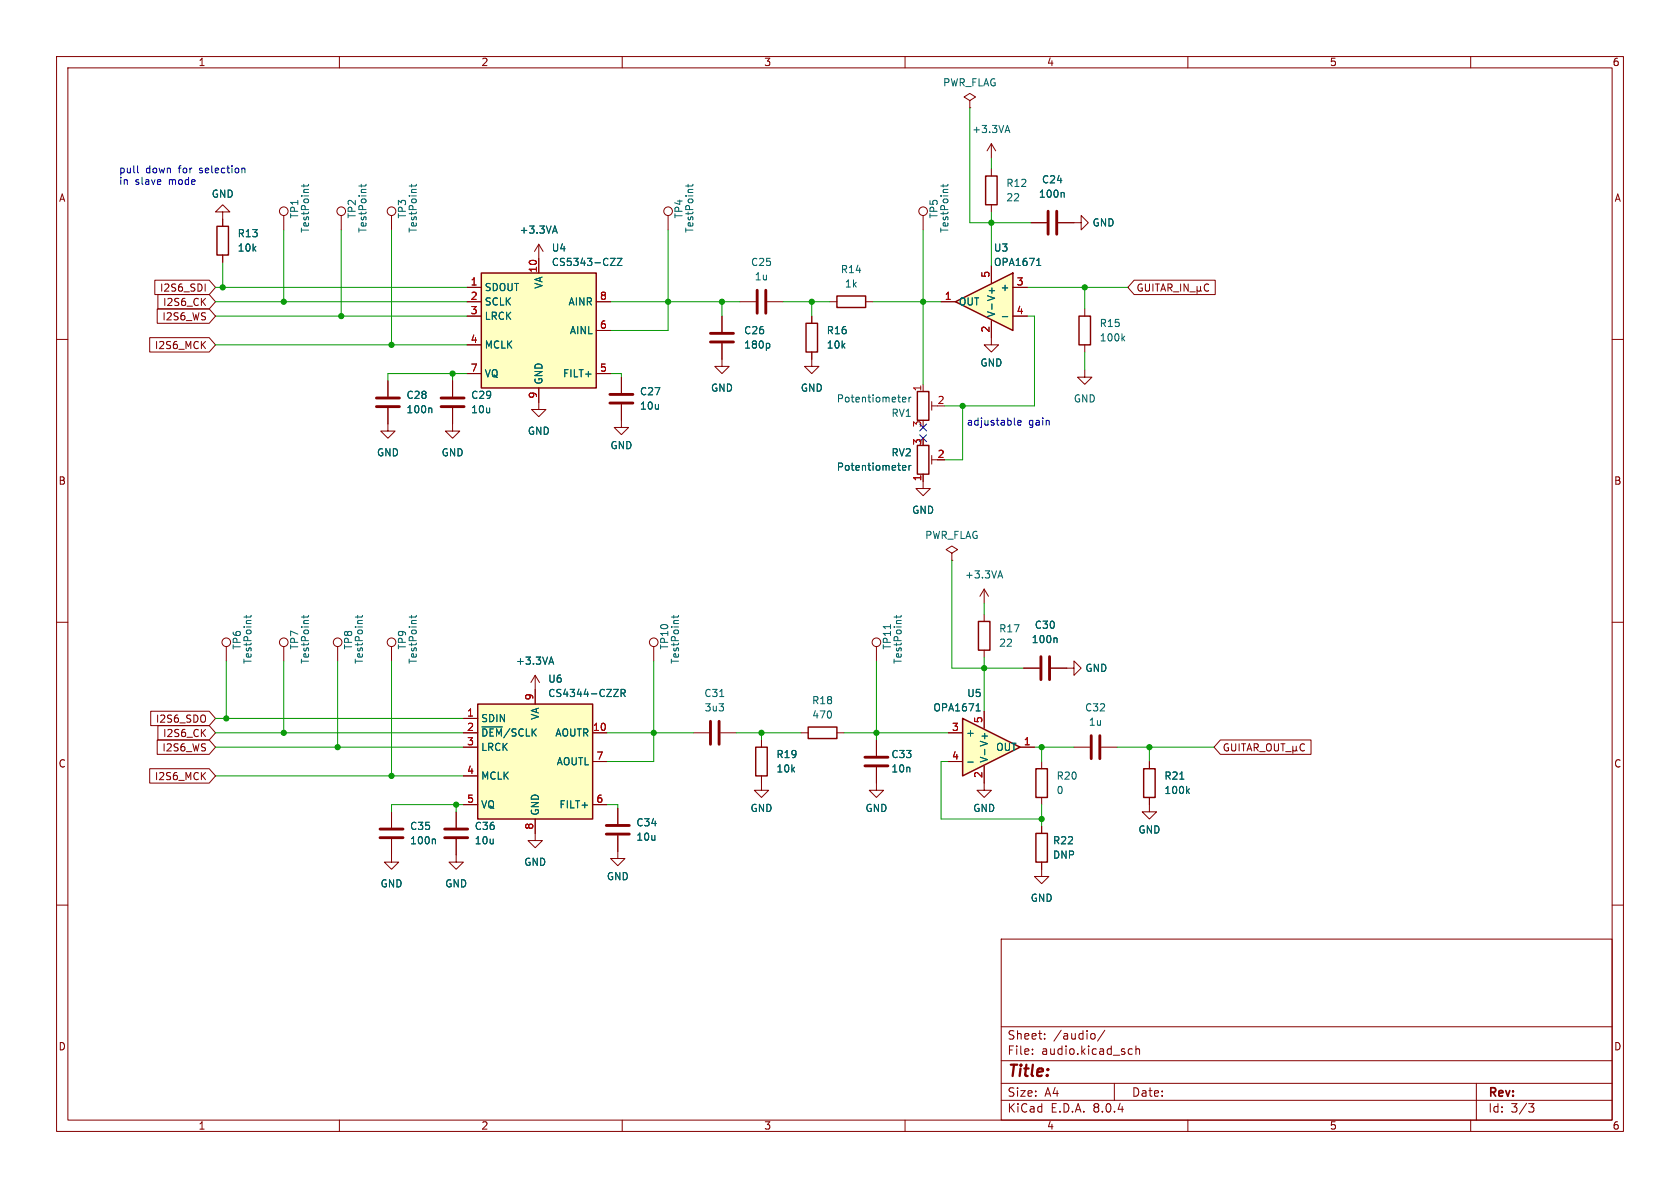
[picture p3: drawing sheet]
<svg xmlns="http://www.w3.org/2000/svg" width="297mm" height="210mm" viewBox="0 0 297 210" stroke-linecap="round" stroke-linejoin="round" font-family="sans-serif">
<g fill="none" stroke="#840000" stroke-width=".18">
<path d="M10 10h277v190h-277zM12 12h273v186h-273zM60 10v2M110 10v2M160 10v2M210 10v2M260 10v2M118.1 38.1v2.5M10 60h2M285 60h2M80 67.3v2.8M80 72.1v2.8"/>
<path d="M95.2 71.1v1.3h1.3l-1.3 1.3-1.2-1.3h1.2M127.6 63.5v1.3h1.3l-1.3 1.2-1.2-1.2h1.2M143.5 63.5v1.3h1.3l-1.3 1.2-1.3-1.2h1.3M10 110h2M181 118.1h2.8M185.8 118.1h4.1v-1.3l1.2 1.3-1.2 1.3v-1.3M285 110h2M189.9 132.1h2.8M194.7 132.1h2.8M203.2 134.6v1.3M10 160h2M69.2 151.1v1.3h1.3l-1.3 1.3-1.3-1.3h1.3"/>
<path d="M184.1 153.7v1.2h1.3l-1.3 1.3-1.2-1.3h1.2M203.2 141v1.2M285 160h2M177 166h108v32h-108zM60 198v2M110 198v2M160 198v2M177 194.5h108M177 191.5h108M177 187.5h108M177 181.5h108M182.5 186.3v.1"/>
<path d="M182.5 185.5v.1M184.7 183.6v.1M184.7 182.8v.1M193.1 182.7l.4 .1 .1 .2-.1 .6-.4 .1M195.3 182.1l-1.3 2M197 191.5v3M199.6 186.3h.6M199.6 185.5h.6M200.8 185.5l.2-.1 .4 .1 .1 .9M200.8 184.9v1.5M210 198v2M260 198v2"/>
<path d="M261 191.5v6.5M270.2 195.1h1l-.5 .6 .4 .1 .1 .5-.3 .3h-.4"/>
<circle cx="118.1" cy="37.3" r=".76"/>
</g>
<path d="M78 71.9h4M78 70.4h4M184 116.1v4M185.5 116.1v4M192.9 130v4.1M194.4 130v4.1" fill="none" stroke="#840000" stroke-width=".51"/>
<path d="M202.2 135.9h2v5.1h-2z" fill="none" stroke="#840000" stroke-width=".25"/>
<path d="M121.7 32.6v.5M122.5 32.6l-.2 .3h-1.1M186.7 112.8l.2 .1v.7M208.6 137.7h.7M209.9 139.8l.4 .5M210.3 139.4l-.5 .5" fill="none" stroke="#006464" stroke-width=".18"/>
<path d="M85.1 48.3h20.3v20.3h-20.3z" fill="#ffffc2"/>
<path d="M85.1 48.3h20.3v20.3h-20.3zM162.2 69.2h2v5.1h-2zM183.1 147.3h2.1v5.1h-2.1z" fill="none" stroke="#840000" stroke-width=".25"/>
<g fill="none" stroke="#840000" stroke-width=".18">
<path d="M82.5 50.8h2.6M82.5 53.3h2.6M82.5 55.9h2.6M95.2 43.2v5.1M95.2 43.2l-.7 1.3M95.2 43.2l.8 1.3M105.4 53.3h2.5M105.4 58.4h2.5M68.6 67.3v2.8M68.6 72.1v2.8M80 74.9v1.3h1.3l-1.3 1.3-1.3-1.3h1.3M82.5 61h2.6"/>
<path d="M82.5 66h2.6M95.2 68.6v2.5M105.4 66h2.5M163.2 67.9v1.3M164.7 71v1.5M164.7 71.8h1M94.6 119.4l-.7 1.3M94.6 119.4v2.5M94.6 119.4l.8 1.3M69.2 143.5v2.8M69.2 148.3v2.8M80.6 148.3v4.1h1.3l-1.3 1.3-1.2-1.3h1.2"/>
<path d="M80.6 143.5v2.8M94.6 147.3v1.3h1.3l-1.3 1.3-1.3-1.3h1.3M109.2 150.5v1.3h1.3l-1.3 1.2-1.3-1.2h1.3M184.1 146.1v1.2M184.1 152.4v1.3M203.2 142.2v1.3h1.3l-1.3 1.3-1.3-1.3h1.3"/>
</g>
<path d="M98.1 39.9l.4 1.3M97.8 40.9h.6M107.9 45.7h.8l-.8 1.2h.8M109.1 45.7h.9l-.9 1.2h.9M76.2 72.1l.1 .2v.7M159.5 70.6l.7-.1-.1-.2-.4-.1-.2 .2 .1 .6h.5M160.7 70.2v.9M161.1 70.2l-.4 .3M97.2 117.1h.6M97.5 116.1l.4 1.3M76.8 148.3l.2 .2v.7" fill="none" stroke="#006464" stroke-width=".18"/>
<path d="M66.5 71.9h4.1M66.5 70.4h4.1M67.2 148.1h4M67.2 146.6h4M78.6 148.1h4.1M78.6 146.6h4.1" fill="none" stroke="#840000" stroke-width=".51"/>
<path d="M84.5 124.5h20.3v20.3h-20.3z" fill="#ffffc2"/>
<path d="M38.4 40h2v5.1h-2zM148 52.3h5v2.1h-5zM84.5 124.5h20.3v20.3h-20.3z" fill="none" stroke="#840000" stroke-width=".25"/>
<g fill="none" stroke="#840000" stroke-width=".18">
<path d="M39.4 37.5h1.2l-1.2-1.3-1.3 1.3h1.3v2.5M39.4 45.1v1.3M127.6 55.9v2.8M146.7 53.3h1.3M153 53.3h1.3M68.6 74.9v1.3h1.2l-1.2 1.3-1.3-1.3h1.3M127.6 60.7v2.8M59.7 114.3v2.5M69.2 114.3v2.5M81.9 127h2.6M81.9 129.5h2.6M81.9 132.1h2.6"/>
<path d="M81.9 137.2h2.6M94.6 121.9v2.6M104.8 129.5h2.5M104.8 134.6h2.5M81.9 142.2h2.6M94.6 144.8v2.5M104.8 142.2h2.5"/>
<circle cx="59.7" cy="113.5" r=".76"/>
<circle cx="69.2" cy="113.5" r=".76"/>
</g>
<path d="M135.8 60.7l.3 .2v.4l-.3 .2M63.2 108.8v.5M64.1 108.8l-.2 .3h-1.1M72.8 108.8v.5M73.6 108.8l-.2 .3h-1.1M85.2 128.5h3.6M108.5 121.9h.8l-.8 1.2h.8M109.8 122.5h.6l.1-.2v-.3l-.7-.1v1.2M110.1 122.5l.4 .6" fill="none" stroke="#006464" stroke-width=".18"/>
<path d="M125.6 58.9h4.1M125.6 60.5h4.1" fill="none" stroke="#840000" stroke-width=".51"/>
<path d="M170.2 127l10.1 5.1-10.1 5.1z" fill="#ffffc2"/>
<path d="M174.2 31.1h2.1v5.1h-2.1zM142.5 57.2h2v5h-2zM162.2 78.7h2v5.1h-2zM173 109.9h2v5h-2zM170.2 127l10.1 5.1-10.1 5.1zM183.1 135.9h2.1v5.1h-2.1z" fill="none" stroke="#840000" stroke-width=".25"/>
<g fill="none" stroke="#840000" stroke-width=".18">
<path d="M60.3 38.1v2.5M175.3 29.8v1.3M175.3 36.2v1.3M182.2 39.4h2.8M187.1 39.4h4v-1.3l1.3 1.3-1.3 1.2v-1.2M130.8 53.3h2.8M135.6 53.3h2.8M143.5 55.9v1.3M143.5 62.2v1.3M163.2 83.8v1.3M164.7 80.5v1.5M164.7 81.3h1"/>
<path d="M40 114.3v2.5M50.2 114.3v2.5M115.6 114.3v2.5M154.9 114.3v2.5M174 108.6v1.3M174 114.9v1.3M167.6 129.5h2.6M167.6 134.6h2.6M174 125.7v3M174 135.4v3M180.3 132.1h2.6M184.1 134.6v1.3"/>
<path d="M109.2 142.9v2.8M109.2 147.7v2.8M184.1 141v1.2"/>
<circle cx="60.3" cy="37.3" r=".76"/>
<circle cx="40" cy="113.5" r=".76"/>
<circle cx="50.2" cy="113.5" r=".76"/>
<circle cx="115.6" cy="113.5" r=".76"/>
<circle cx="154.9" cy="113.5" r=".76"/>
</g>
<g fill="none" stroke="#006464" stroke-width=".18">
<path d="M63.9 32.6v.5M64.7 32.6l-.2 .3h-1.1M188 34l.1 .2v.7M159.5 82.7l.7-.1-.1-.3h-.4l-.2 .2 .1 .6h.5M160.7 82.3v.8M161.1 82.3l-.4 .2M43.5 108.8v.5M44.4 108.8l-.2 .3h-1.1M53.7 108.8v.5M54.6 108.8l-.2 .3h-1.1M119.1 108.8v.5M120 108.8l-.2 .3h-1.1"/>
<path d="M157.4 110.4v.7M158.5 108.8v.5M159.3 108.8l-.2 .3h-1M171.1 134.7h1M172.6 125.7h.7M172.8 124.6l.1-.2v1.3"/>
</g>
<path d="M185.3 37.3v4.1M186.8 37.3v4.1M133.9 51.3v4.1M135.4 51.3v4.1M107.2 147.4h4.1M107.2 145.9h4.1" fill="none" stroke="#840000" stroke-width=".51"/>
<path d="M168.9 53.3l10.2-5v10.1z" fill="#ffffc2"/>
<path d="M168.9 53.3l10.2-5v10.1zM190.8 55.9h2v5.1h-2zM133.6 132.1h2v5.1h-2zM142.9 128.5h5.1v2.1h-5.1z" fill="none" stroke="#840000" stroke-width=".25"/>
<g fill="none" stroke="#840000" stroke-width=".18">
<path d="M171.4 17.8l1.1-.7-1.1-.6-1 .6 1 .7v1.3M171.4 19.1h.1M39.4 38.7v1.3M50.2 38.1v2.5M69.2 38.1v2.5M163.2 38.1v2.5M175.3 25.4v2.5M175.3 25.4l-.8 1.3M175.3 25.4l.7 1.3M182.2 39.4h2.8M187.1 39.4h2.8M26.5 59.7h10.5l1.1 1.3-1.1 1.2h-10.5z"/>
<path d="M27.4 49.5h9.6l1.1 1.3-1.1 1.3h-9.6zM27.8 54.6h9.2l1.1 1.3-1.1 1.3h-9.2zM27.9 52.1h9.1l1.1 1.2-1.1 1.3h-9.1zM36.3 50.2v1.3M39.4 45.1v1.3M82.5 53.3h2.6M82.5 50.8h2.6M82.5 55.9h2.6M95.2 45.7v2.6M105.4 53.3h2.5M105.4 58.4h2.5M127.6 55.9v2.8"/>
<path d="M143.5 55.9v1.3M166.4 53.3h2.5M175.3 56.7v4.3h1.2l-1.2 1.2-1.3-1.2h1.3M175.3 47v3M179.1 50.8h2.5M179.1 55.9h2.5M191.8 54.6v1.3M200.5 49.5h14.3v2.6h-14.3l-1.1-1.3zM201.9 50.3a.59 .59 0 0 0-.7 .5 .59 .59 0 0 0 .7 .6v-.5h-.2M202.5 50.2v1l.2 .3h.3l.2-.3v-1M203.8 50.2v1.3M204.2 50.2h.8"/>
<path d="M204.6 50.2v1.3M205.2 51.5l.4-1.3 .5 1.3M205.3 51.1h.6M206.5 50.9l.6-.1 .1-.2-.1-.3-.6-.1v1.3M206.8 50.9l.4 .6M207.5 51.6h.9M208.7 50.2v1.3M210.1 50.2v1.3l-.8-1.3v1.3M210.4 51.6h.9M211.6 51.3l.2 .2h.2l.2-.2M211.6 50.6v1.3M212.2 51.3l.2 .2"/>
<path d="M212.2 50.6v.7M213.7 50.3a.6 .6 0 0 0-.9 .4 .6 .6 0 0 0 .6 .8l.3-.2M68.6 67.3v2.8M68.6 72.1v2.8M80 67.3v2.8M80 72.1v2.8M82.5 61h2.6M82.5 66h2.6M95.2 68.6v2.5M105.4 66h2.5M109.9 71.5v4.1h1.2l-1.2 1.2-1.3-1.2h1.3M109.9 66.7v2.8"/>
<path d="M127.6 60.7v2.8M143.5 62.2v1.3M191.8 65.4v1.3h1.2l-1.2 1.2-1.3-1.2h1.3M191.8 61v1.2M163.2 83.8v2.6h1.3l-1.3 1.2-1.3-1.2h1.3M168.3 97.8l1-.6-1-.7-1 .7 1 .6v1.3M168.3 99.1h.1M174 104.1l-.8 1.3M174 104.1v2.6M174 104.1l.8 1.3M181 118.1h2.8M185.8 118.1h2.8"/>
<path d="M26.5 135.9h10.5l1.1 1.3-1.1 1.2h-10.5zM26.6 125.7h10.4l1.1 1.3-1.1 1.3h-10.4zM27.8 130.8h9.2l1.1 1.3-1.1 1.3h-9.2zM27.9 128.3h9.1l1.1 1.2-1.1 1.3h-9.1zM81.9 129.5h2.6M81.9 127h2.6M81.9 132.1h2.6M81.9 137.2h2.6M94.6 121.9v2.6M104.8 129.5h2.5M104.8 134.6h2.5M122.6 129.5h2.7"/>
<path d="M127.4 129.5h2.8M134.6 137.2v2.5h-1.3l1.3 1.3 1.3-1.3h-1.3M134.6 130.8v1.3M141.6 129.5h1.3M148 129.5h1.2M154.9 135.6v4.1h-1.2l1.2 1.3 1.3-1.3h-1.3M154.9 130.8v2.8M167.6 129.5h2.6M167.6 134.6h2.6M174 135.4v4.3h1.3l-1.3 1.3-1.3-1.3h1.3M174 125.7v3M180.3 132.1h2.6"/>
<path d="M203.2 134.6v1.3M215.7 130.8h16.1v2.6h-16.1l-1.1-1.3zM217.1 131.5a.59 .59 0 0 0-.7 .6 .59 .59 0 0 0 .7 .6l.1-.5h-.3M217.7 131.5v1l.3 .3h.2l.3-.3v-1M219.1 131.5v1.3M219.5 131.5h.7M219.8 131.5v1.3M220.5 132.8l.4-1.3 .4 1.3M220.6 132.4h.6M221.7 132.1h.6l.1-.2v-.3l-.7-.1v1.3M222 132.1l.4 .7M222.7 132.9h1"/>
<path d="M224.1 131.5h.1a.43 .43 0 0 1 .5 .4v.4a.42 .42 0 0 1-.4 .5 .42 .42 0 0 1-.4-.5v-.4zM225.3 131.5v1l.2 .3h.3l.2-.3v-1M226.4 131.5h.8M226.8 131.5v1.3M227.3 132.9h1M228.6 132.6l.1 .2h.3l.2-.2M228.6 131.9v1.3M229.2 132.6l.1 .2M229.2 131.9v.7M230.6 131.6a.6 .6 0 0 0-.8 .4 .6 .6 0 0 0 .6 .8l.2-.2M69.2 143.5v2.8M69.2 148.3v2.8"/>
<path d="M80.6 143.5v2.8M80.6 148.3v2.8M81.9 142.2h2.6M94.6 144.8v2.5M104.8 142.2h2.5M109.2 142.9v2.8M109.2 147.7v2.8M184.1 146.1v1.2M184.1 152.4v1.3M203.2 141v1.2"/>
<circle cx="50.2" cy="37.3" r=".76"/>
<circle cx="69.2" cy="37.3" r=".76"/>
<circle cx="163.2" cy="37.3" r=".76"/>
</g>
<g fill="none" stroke="#006464" stroke-width=".18">
<path d="M53.7 32.6v.5M54.6 32.6l-.2 .3h-1.1M72.8 32.6v.5M73.6 32.6l-.2 .3h-1.1M98.1 39.9l.4 1.3M166.7 32.6v.5M167.6 32.6l-.2 .3h-1.1M177.8 23.1h.6M178.1 22.2l.4 1.2M188 34l.1 .2v.7M97.8 40.9h.6M107.9 45.7h.8l-.8 1.2h.8"/>
<path d="M109.1 45.7h.9l-.9 1.2h.9M177.2 56h1M183.3 46.9h.7M183.5 45.8l.1-.1v1.2M198.5 59.8l.3 .5M198.8 59.4l-.4 .5M76.2 72.1l.1 .2v.7M135.8 60.7l.3 .2v.4l-.3 .2M159.5 82.7l.7-.1-.1-.3h-.4l-.2 .2 .1 .6h.5M160.7 82.3v.8M161.1 82.3l-.4 .2M97.2 117.1h.6"/>
<path d="M97.5 116.1l.4 1.3M176.5 101.8h.6M176.8 100.9l.5 1.3M186.7 112.8l.2 .1v.7M85.2 128.5h3.6M108.5 121.9h.8l-.8 1.2h.8M109.8 122.5h.6l.1-.2v-.3l-.7-.1v1.2M110.1 122.5l.4 .6M127.2 123.1h.8M171.1 134.7h1M172.6 125.7h.7M172.8 124.6l.1-.2v1.3"/>
<path d="M208.6 137.7h.7M209.9 139.8l.4 .5M210.3 139.4l-.5 .5M76.8 148.3l.2 .2v.7"/>
</g>
<path d="M107.8 71.2h4.1M107.8 69.7h4.1M125.6 127.5v4.1M127.1 127.5v4.1M152.9 135.4h4.1M152.9 133.9h4.1" fill="none" stroke="#840000" stroke-width=".51"/>
<path d="M24.3 29.3v1.1l.2 .2M42.9 29.7l.4 .2v.7M179.4 75.1l.1 .1M179.9 74.7l.6-.1v-.2l-.4-.1-.2 .2 .1 .6h.5" fill="none" stroke="#0000c2" stroke-width=".18"/>
<g fill="none" stroke="#009600" stroke-width=".18">
<path d="M171.4 19.1v20.3h10.8M175.3 27.9v1.9M175.3 37.5v9.5M38.1 50.8h44.4M38.1 55.9h44.4M38.1 53.3h44.4M39.4 46.4v4.4M50.2 40.6v12.7M60.3 40.6v15.3M69.2 40.6v20.4M107.9 53.3h22.9M118.1 40.6v17.8h-10.2"/>
<path d="M127.6 53.3v2.6M138.4 53.3h8.3M143.5 53.3v2.6M154.3 53.3h12.1M163.2 40.6v27.3M181.6 50.8h17.8M181.6 55.9h1.3v15.9h-15.9M191.8 50.8v3.8M38.1 61h44.4M80 66v1.3M82.5 66h-13.9v1.3M107.9 66h2v.7"/>
<path d="M170.2 71.8v9.5h-3.2M191.8 62.2v3.2M168.3 99.1v19h12.7M40 116.8v10.2M50.2 116.8v12.7M59.7 116.8v15.3M69.2 116.8v20.4M115.6 116.8v17.8h-8.3M154.9 116.8v14M174 106.7v1.9M174 116.2v9.5M38.1 132.1h43.8"/>
<path d="M38.1 129.5h43.8M38.1 137.2h43.8M38.1 127h43.8M107.3 129.5h15.3M130.2 129.5h11.4M134.6 129.5v1.3M149.2 129.5h18.4M167.6 134.6h-1.2v10.2h17.7M182.9 132.1h7M184.1 132.1v2.5M197.5 132.1h17.1M203.2 132.1v2.5"/>
<path d="M80.6 142.2v1.3M81.9 142.2h-12.7v1.3M107.3 142.2h1.9v.7M184.1 142.2v3.9"/>
</g>
<path d="M162.6 75l1.2 1.2M162.6 76.9l1.2 1.2M163.8 75l-1.2 1.2M163.8 76.9l-1.2 1.2" fill="none" stroke="#000084" stroke-width=".18"/>
<g fill="#009600" stroke="#009600" stroke-width=".18">
<circle cx="154.9" cy="129.5" r=".46"/>
<circle cx="115.6" cy="129.5" r=".46"/>
<circle cx="134.6" cy="129.5" r=".46"/>
<circle cx="143.5" cy="53.3" r=".46"/>
<circle cx="127.6" cy="53.3" r=".46"/>
<circle cx="118.1" cy="53.3" r=".46"/>
<circle cx="60.3" cy="55.9" r=".46"/>
<circle cx="69.2" cy="61" r=".46"/>
<circle cx="69.2" cy="137.2" r=".46"/>
<circle cx="80.6" cy="142.2" r=".46"/>
<circle cx="59.7" cy="132.1" r=".46"/>
<circle cx="50.2" cy="129.5" r=".46"/>
<circle cx="40" cy="127" r=".46"/>
<circle cx="170.2" cy="71.8" r=".46"/>
<circle cx="163.2" cy="53.3" r=".46"/>
<circle cx="80" cy="66" r=".46"/>
<circle cx="50.2" cy="53.3" r=".46"/>
<circle cx="39.4" cy="50.8" r=".46"/>
<circle cx="174" cy="118.1" r=".46"/>
<circle cx="203.2" cy="132.1" r=".46"/>
<circle cx="184.1" cy="132.1" r=".46"/>
<circle cx="184.1" cy="144.8" r=".46"/>
<circle cx="175.3" cy="39.4" r=".46"/>
<circle cx="191.8" cy="50.8" r=".46"/>
</g>
<text font-size="2.8" fill="#840000" x="178" y="190.9">Title:</text>
<g font-size="2.1" fill="#840000">
<text x="178" y="184">Sheet:</text>
<text x="186.2" y="184">/audio/</text>
<text x="178" y="186.7">File:</text>
<text x="184.1" y="186.7">audio.kicad_sch</text>
<text x="178" y="196.9">KiCad</text>
<text x="178" y="194.1">Size:</text>
<text x="184.7" y="194.1">A4</text>
<text x="185.7" y="196.9">E.D.A.</text>
<text x="193.3" y="196.9">8.0.4</text>
<text x="200" y="194.1">Date:</text>
<text x="263" y="194.3">Rev:</text>
<text x="263" y="196.9">Id:</text>
<text x="267.1" y="196.9">3/3</text>
</g>
<g font-size="1.8" fill="#840000">
<text x="35" y="11.9">1</text>
<text x="85" y="11.9">2</text>
<text x="135" y="11.9">3</text>
<text x="185" y="11.9">4</text>
<text x="235" y="11.9">5</text>
<text x="285" y="11.9">6</text>
<text x="10.3" y="35.9">A</text>
<text x="285.3" y="35.9">A</text>
<text x="28.2" y="51.8">I2S6_SDI</text>
<text x="28.6" y="56.8">I2S6_WS</text>
<text x="28.7" y="54.3">I2S6_CK</text>
<text x="27.3" y="61.9">I2S6_MCK</text>
<text x="10.3" y="85.9">B</text>
<text x="285.3" y="85.9">B</text>
<text x="27.5" y="128">I2S6_SDO</text>
<text x="28.7" y="130.5">I2S6_CK</text>
<text x="10.3" y="135.9">C</text>
<text x="28.6" y="133">I2S6_WS</text>
<text x="285.3" y="135.9">C</text>
<text x="27.3" y="138.1">I2S6_MCK</text>
<text x="10.3" y="185.9">D</text>
<text x="285.3" y="185.9">D</text>
<text x="35" y="199.9">1</text>
<text x="85" y="199.9">2</text>
<text x="135" y="199.9">3</text>
<text x="185" y="199.9">4</text>
<text x="235" y="199.9">5</text>
<text x="285" y="199.9">6</text>
</g>
<g font-size="1.8" fill="#006464">
<text x="166.6" y="15.5">PWR_FLAG</text>
<text x="171.8" y="23.7">+3.3VA</text>
<text x="37.3" y="35.2">GND</text>
<text x="177.8" y="33.2">R12</text>
<text x="177.8" y="35.8">22</text>
<text x="183.6" y="35.2">100n</text>
<text x="184.1" y="32.6">C24</text>
<text x="52.9" y="38.7" transform="rotate(-90 52.9 38.7)">TP1</text>
<text x="54.8" y="41.3" transform="rotate(-90 54.8 41.3)">TestPoint</text>
<text x="63.1" y="38.7" transform="rotate(-90 63.1 38.7)">TP2</text>
<text x="65" y="41.3" transform="rotate(-90 65 41.3)">TestPoint</text>
<text x="72" y="38.7" transform="rotate(-90 72 38.7)">TP3</text>
<text x="73.9" y="41.3" transform="rotate(-90 73.9 41.3)">TestPoint</text>
<text x="91.8" y="41.5">+3.3VA</text>
<text x="120.9" y="38.7" transform="rotate(-90 120.9 38.7)">TP4</text>
<text x="122.8" y="41.3" transform="rotate(-90 122.8 41.3)">TestPoint</text>
<text x="166" y="38.7" transform="rotate(-90 166 38.7)">TP5</text>
<text x="167.9" y="41.3" transform="rotate(-90 167.9 41.3)">TestPoint</text>
<text x="193" y="40.2">GND</text>
<text x="41.9" y="44.7">10k</text>
<text x="41.9" y="42.1">R13</text>
<text x="97.5" y="44.7">U4</text>
<text x="97.5" y="47.2">CS5343-CZZ</text>
<text x="132.7" y="47.2">C25</text>
<text x="175.6" y="47.2">OPA1671</text>
<text x="175.6" y="44.7">U3</text>
<text x="85.6" y="51.7">SDOUT</text>
<text x="96.1" y="51.1" transform="rotate(-90 96.1 51.1)">VA</text>
<text x="133.3" y="49.8">1u</text>
<text x="148.5" y="48.5">R14</text>
<text x="149.3" y="51">1k</text>
<text x="176.8" y="51.7">+</text>
<text x="85.6" y="54.2">SCLK</text>
<text x="85.6" y="56.7">LRCK</text>
<text x="100.4" y="54.2">AINR</text>
<text x="100.6" y="59.3">AINL</text>
<text x="131.5" y="59.3">C26</text>
<text x="146.1" y="59.3">R16</text>
<text x="169.4" y="54.2">OUT</text>
<text x="176.1" y="56.2" transform="rotate(-90 176.1 56.2)">V- V+</text>
<text x="194.3" y="58">R15</text>
<text x="85.6" y="61.8">MCLK</text>
<text x="131.5" y="61.8">180p</text>
<text x="146.1" y="61.8">10k</text>
<text x="173.2" y="65">GND</text>
<text x="194.3" y="60.6">100k</text>
<text x="71.8" y="70.7">C28</text>
<text x="83.2" y="70.7">C29</text>
<text x="85.6" y="66.9">VQ</text>
<text x="96.1" y="68.1" transform="rotate(-90 96.1 68.1)">GND</text>
<text x="99.4" y="66.9">FILT+</text>
<text x="113" y="70.1">C27</text>
<text x="125.6" y="69.4">GND</text>
<text x="141.5" y="69.4">GND</text>
<text x="147.8" y="71.3">Potentiometer</text>
<text x="189.7" y="71.3">GND</text>
<text x="71.8" y="73.3">100n</text>
<text x="83.2" y="73.3">10u</text>
<text x="93.2" y="77.1">GND</text>
<text x="113" y="72.6">10u</text>
<text x="157.5" y="73.9">RV1</text>
<text x="66.5" y="80.9">GND</text>
<text x="78" y="80.9">GND</text>
<text x="107.8" y="79.6">GND</text>
<text x="147.8" y="83.4">Potentiometer</text>
<text x="157.5" y="80.9">RV2</text>
<text x="161.2" y="91">GND</text>
<text x="163.5" y="95.5">PWR_FLAG</text>
<text x="170.5" y="102.5">+3.3VA</text>
<text x="176.5" y="112">R17</text>
<text x="182.3" y="113.9">100n</text>
<text x="182.8" y="111.4">C30</text>
<text x="42.8" y="114.9" transform="rotate(-90 42.8 114.9)">TP6</text>
<text x="44.7" y="117.5" transform="rotate(-90 44.7 117.5)">TestPoint</text>
<text x="52.9" y="114.9" transform="rotate(-90 52.9 114.9)">TP7</text>
<text x="54.8" y="117.5" transform="rotate(-90 54.8 117.5)">TestPoint</text>
<text x="62.5" y="114.9" transform="rotate(-90 62.5 114.9)">TP8</text>
<text x="64.4" y="117.5" transform="rotate(-90 64.4 117.5)">TestPoint</text>
<text x="72" y="114.9" transform="rotate(-90 72 114.9)">TP9</text>
<text x="73.9" y="117.5" transform="rotate(-90 73.9 117.5)">TestPoint</text>
<text x="91.1" y="117.7">+3.3VA</text>
<text x="118.3" y="114.9" transform="rotate(-90 118.3 114.9)">TP10</text>
<text x="120.2" y="117.5" transform="rotate(-90 120.2 117.5)">TestPoint</text>
<text x="157.7" y="114.9" transform="rotate(-90 157.7 114.9)">TP11</text>
<text x="159.6" y="117.5" transform="rotate(-90 159.6 117.5)">TestPoint</text>
<text x="176.5" y="114.5">22</text>
<text x="191.8" y="119">GND</text>
<text x="96.8" y="120.9">U6</text>
<text x="96.8" y="123.4">CS4344-CZZR</text>
<text x="124.4" y="123.4">C31</text>
<text x="124.5" y="126">3u3</text>
<text x="143.5" y="124.7">R18</text>
<text x="164.9" y="126">OPA1671</text>
<text x="170.9" y="123.4">U5</text>
<text x="191.7" y="126">C32</text>
<text x="85" y="127.9">SDIN</text>
<text x="85" y="130.4">~{DEM}/SCLK</text>
<text x="95.5" y="127.3" transform="rotate(-90 95.5 127.3)">VA</text>
<text x="98.1" y="130.4">AOUTR</text>
<text x="143.5" y="127.2">470</text>
<text x="170.7" y="130.4">+</text>
<text x="192.4" y="128.5">1u</text>
<text x="85" y="132.9">LRCK</text>
<text x="98.3" y="135.5">AOUTL</text>
<text x="137.2" y="136.8">10k</text>
<text x="137.2" y="134.2">R19</text>
<text x="157.5" y="134.2">C33</text>
<text x="157.5" y="136.8">10n</text>
<text x="174.9" y="134.9" transform="rotate(-90 174.9 134.9)">V- V+</text>
<text x="176" y="132.9">OUT</text>
<text x="85" y="138">MCLK</text>
<text x="85" y="143.1">VQ</text>
<text x="98.8" y="143.1">FILT+</text>
<text x="132.6" y="143.7">GND</text>
<text x="152.9" y="143.7">GND</text>
<text x="172" y="143.7">GND</text>
<text x="186.7" y="140.6">0</text>
<text x="186.7" y="138">R20</text>
<text x="205.7" y="138">R21</text>
<text x="205.7" y="140.6">100k</text>
<text x="72.4" y="149.5">100n</text>
<text x="72.4" y="146.9">C35</text>
<text x="83.8" y="146.9">C36</text>
<text x="83.8" y="149.5">10u</text>
<text x="95.5" y="144.3" transform="rotate(-90 95.5 144.3)">GND</text>
<text x="112.4" y="146.3">C34</text>
<text x="112.4" y="148.8">10u</text>
<text x="186.1" y="149.5">R22</text>
<text x="201.2" y="147.5">GND</text>
<text x="92.6" y="153.3">GND</text>
<text x="107.2" y="155.8">GND</text>
<text x="186.1" y="152">DNP</text>
<text x="67.2" y="157.1">GND</text>
<text x="78.6" y="157.1">GND</text>
<text x="182.1" y="159.6">GND</text>
</g>
<g font-size="1.8" fill="#0000c2">
<text x="21" y="30.7">pull</text>
<text x="21" y="32.8">in</text>
<text x="23.9" y="32.8">slave</text>
<text x="25.8" y="30.7">down</text>
<text x="29.9" y="32.8">mode</text>
<text x="31.7" y="30.7">for</text>
<text x="35.5" y="30.7">selection</text>
<text x="170.8" y="75.3">adjustable</text>
<text x="181.8" y="75.3">gain</text>
</g>
<g font-size="1.8" fill="#a90000">
<text x="83.1" y="50.5">1</text>
<text x="83.1" y="53.1">2</text>
<text x="95" y="48.3" transform="rotate(-90 95 48.3)">10</text>
<text x="106" y="53.1">8</text>
<text x="166.9" y="53.1">1</text>
<text x="175" y="49.2" transform="rotate(-90 175 49.2)">5</text>
<text x="179.6" y="50.5">3</text>
<text x="83.1" y="55.6">3</text>
<text x="106" y="58.2">6</text>
<text x="175" y="58.9" transform="rotate(-90 175 58.9)">2</text>
<text x="179.6" y="55.6">4</text>
<text x="83.1" y="60.7">4</text>
<text x="83.1" y="65.8">7</text>
<text x="106" y="65.8">5</text>
<text x="95" y="70.6" transform="rotate(-90 95 70.6)">9</text>
<text x="162.9" y="69.3" transform="rotate(-90 162.9 69.3)">1</text>
<text x="165.7" y="71.5">2</text>
<text x="162.9" y="75.6" transform="rotate(-90 162.9 75.6)">3</text>
<text x="162.9" y="78.8" transform="rotate(-90 162.9 78.8)">3</text>
<text x="165.7" y="81">2</text>
<text x="162.9" y="85.2" transform="rotate(-90 162.9 85.2)">1</text>
<text x="94.4" y="123.9" transform="rotate(-90 94.4 123.9)">9</text>
<text x="82.5" y="126.7">1</text>
<text x="82.5" y="129.3">2</text>
<text x="82.5" y="131.8">3</text>
<text x="104.7" y="129.3">10</text>
<text x="168.2" y="129.3">3</text>
<text x="173.7" y="127.9" transform="rotate(-90 173.7 127.9)">5</text>
<text x="180.9" y="131.8">1</text>
<text x="82.5" y="136.9">4</text>
<text x="105.3" y="134.4">7</text>
<text x="168.2" y="134.4">4</text>
<text x="173.7" y="137.6" transform="rotate(-90 173.7 137.6)">2</text>
<text x="82.5" y="142">5</text>
<text x="105.3" y="142">6</text>
<text x="94.4" y="146.8" transform="rotate(-90 94.4 146.8)">8</text>
</g>
</svg>
